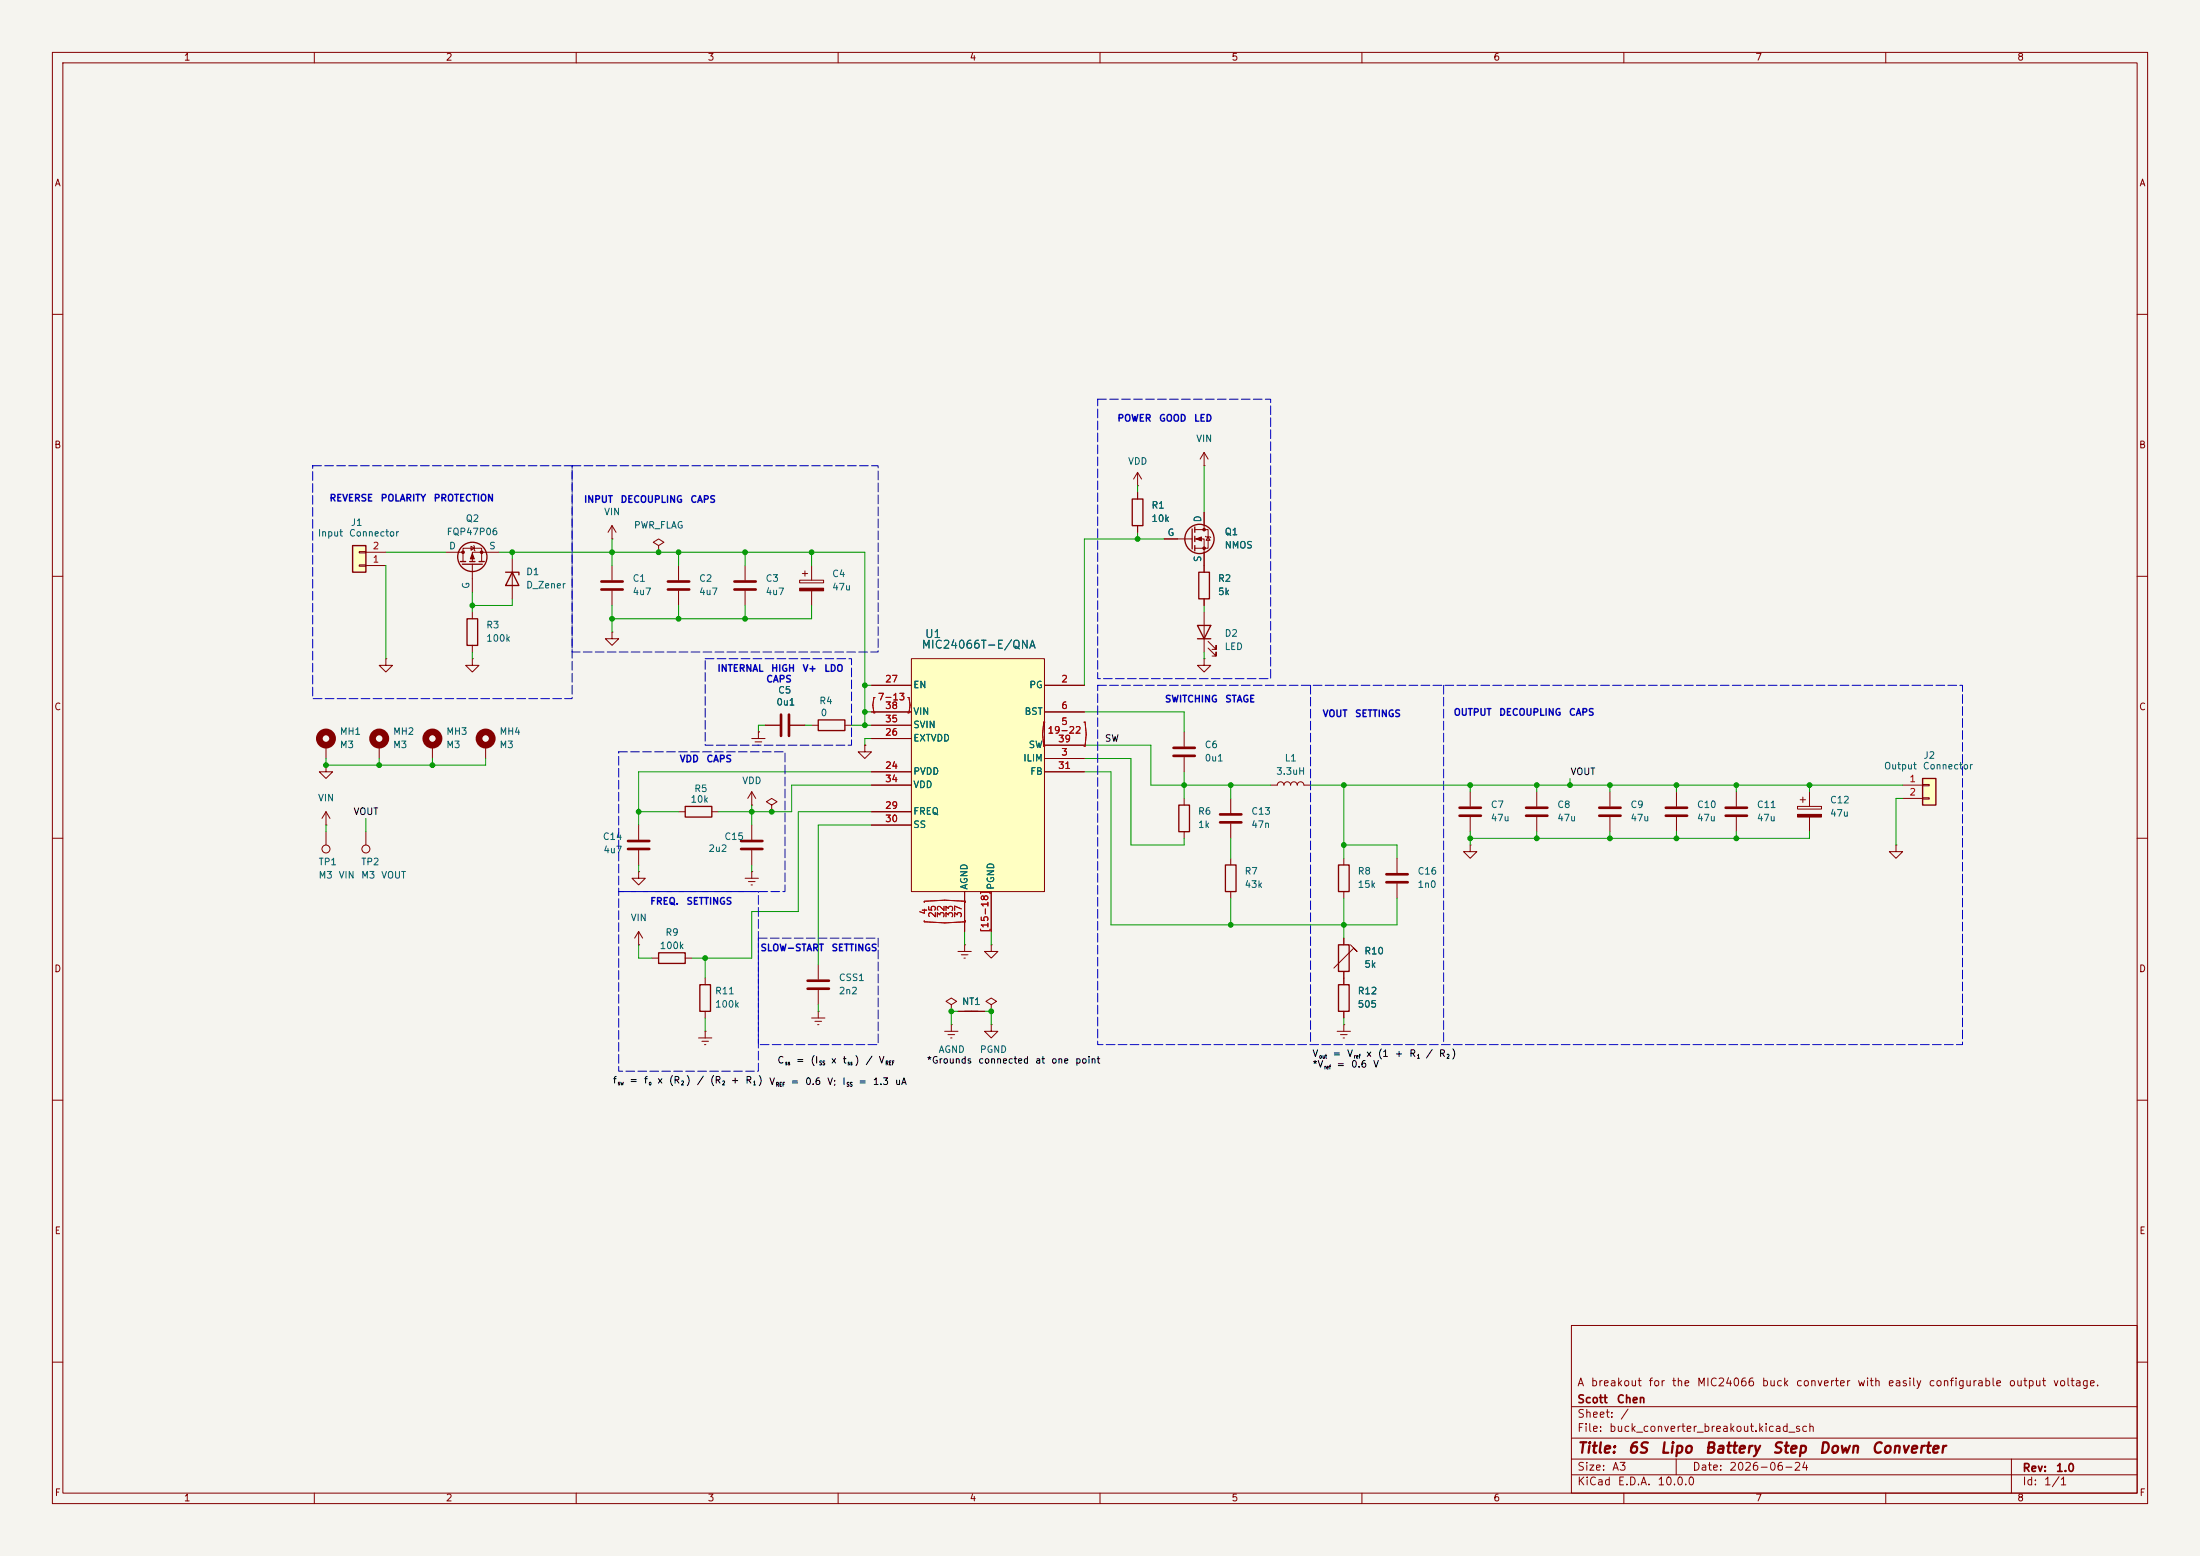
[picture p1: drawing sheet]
<svg xmlns="http://www.w3.org/2000/svg" width="420mm" height="297mm" viewBox="0 0 420 297" stroke-linecap="round" stroke-linejoin="round" font-family="sans-serif">
<path d="M0 0h420v297h-420z" fill="#f5f4ef" stroke="#f5f4ef" stroke-width=".19"/>
<g fill="none" stroke="#840000" stroke-width=".19">
<path d="M10 10h400v277h-400zM12 12h396v273h-396zM60 10v2M110 10v2M160 10v2M210 10v2M260 10v2M310 10v2M360 10v2M10 60h2M408 60h2M10 110h2"/>
<path d="M408 110h2M146 138.4h2.8M150.9 138.4h2.8M10 160h2M82.5 142.2v2.6M92.7 142.2v2.6M343.2 153.9h4.5v.5h-4.5zM343.7 152.7h1M344.2 152.1v1.1M345.4 151.1v2.8M345.4 156v2.8M408 160h2"/>
<path d="M189.2 180.3v1.3h1.3l-1.3 1.3-1.2-1.3h1.2M189.2 180.3h.1M10 210h2M408 210h2M300 253h108v32h-108zM10 260h2M300 278.5h108M300 274.5h108M300 268.5h108M320 278.5v3M384 278.5v6.5M408 260h2"/>
<path d="M60 285v2M110 285v2M160 285v2M210 285v2M260 285v2M300 281.5h108M310 285v2M360 285v2"/>
</g>
<g fill="none" stroke="#840000" stroke-width="1.3">
<circle cx="82.5" cy="141" r="1.27"/>
<circle cx="92.7" cy="141" r="1.27"/>
</g>
<path d="M343.2 155.4h4.5v.6h-4.5z" fill="#840000" stroke="#840000" stroke-width=".19"/>
<path d="M149.1 136.4v4.1M150.6 136.4v4.1" fill="none" stroke="#840000" stroke-width=".51"/>
<path d="M174 125.7h25.4v44.5h-25.4z" fill="#ffffc2"/>
<g fill="none" stroke="#840000" stroke-width=".19">
<path d="M166.4 130.8h7.6M166.4 135.9h7.6M166.4 138.4h7.6M174 125.7h25.4v44.5h-25.4zM199.4 130.8h7.6M199.4 135.9h7.6M62.2 146.1v1.2h-1.2l1.2 1.3 1.3-1.3h-1.3M62.2 146.1h.1M62.2 142.2v2.6M166.4 147.3h7.6M166.4 141h7.6M166.4 154.9h7.6"/>
<path d="M166.4 157.5h7.6M166.4 149.9h7.6M199.4 144.8h7.6M199.4 147.3h7.6M199.4 142.2h7.6M184.1 170.2v7.6M189.2 170.2v7.6M256.5 163.8v1.3M256.5 170.2v1.3M256.5 179.1v1.2M266.7 163.8v2.8M266.7 168.7v2.8"/>
<path d="M280.7 161.3v1.3h-1.3l1.3 1.2 1.2-1.2h-1.2M280.7 161.3h.1M255.3 196.9h2.5M255.9 197.5h1.3M256.4 198.1h.3M256.5 195.6h.1M256.5 185.4v2.6M256.5 193v1.3M256.5 195.6v1.3M257.8 180.3l1.3 1.3-.7-.6-3.8 3.8"/>
</g>
<path d="M167 133.1h-.2l-.2 1.5 .2 1.5h.2M173.3 133.1h.2l.2 1.5-.2 1.5h-.2M199.5 137.8h-.3l-.2 2.3 .2 2.3h.3M206.9 137.8h.3l.2 2.3-.2 2.3h-.3M176.4 172.2v-.2l4-.2 3.9 .2v.2M176.4 175.7v.2l4 .3 3.9-.3v-.2" fill="none" stroke="#a90000" stroke-width=".19"/>
<path d="M264.7 166.9h4M264.7 168.4h4" fill="none" stroke="#840000" stroke-width=".51"/>
<path d="M255.5 165.1h2.1v5.1h-2.1zM255.5 180.3h2.1v5.1h-2.1zM255.5 188h2.1v5h-2.1z" fill="none" stroke="#840000" stroke-width=".25"/>
<circle cx="62.2" cy="141" r="1.27" fill="none" stroke="#840000" stroke-width="1.3"/>
<path d="M367 148.6h2.6v5.1h-2.6z" fill="#ffffc2"/>
<path d="M367 148.6h2.6v5.1h-2.6z" fill="none" stroke="#840000" stroke-width=".25"/>
<g fill="none" stroke="#840000" stroke-width=".19">
<path d="M129.5 108v2.7M129.5 112.8v2.8M73.7 125.7v1.3h-1.3l1.3 1.3 1.2-1.3h-1.2M73.7 125.7h.1M144.8 139.7h.1M144.8 139.7v1.3M72.4 142.2v2.6M143.5 141h2.5M143.5 157.5v2.8M144.1 141.6h1.3M144.7 142.2h.2M320 151.1v2.8"/>
<path d="M320 156v2.8M331.5 151.1v2.8M331.5 156v2.8M363.2 149.9h3.8M363.2 152.4h3.8M367 149.7h1.3v.3h-1.3zM367 152.3h1.3v.2h-1.3zM121.9 166.4v1.2h1.3l-1.3 1.3-1.3-1.3h1.3M121.9 166.4h.1M143.5 162.3v2.8"/>
</g>
<path d="M127.5 111h4.1M127.5 112.5h4.1M318 154.2h4.1M318 155.7h4.1M329.4 154.2h4.1M329.4 155.7h4.1M141.5 160.5h4M141.5 162.1h4" fill="none" stroke="#840000" stroke-width=".51"/>
<circle cx="72.4" cy="141" r="1.27" fill="none" stroke="#840000" stroke-width="1.3"/>
<path d="M67.3 104.1h2.5v5.1h-2.5z" fill="#ffffc2"/>
<g fill="none" stroke="#840000" stroke-width=".25">
<path d="M216.2 95.3h2v5h-2zM67.3 104.1h2.5v5.1h-2.5zM87.9 107.2h1M88.3 107.7h3.8M89.2 118.1h2v5.1h-2zM89.7 107.2h1M91.4 107.2h1.1M96.5 109.2h2.6v.5M97.8 109.2l1.3 2.6h-2.6zM227.6 101v3.8M228.1 100.6v1M228.1 102.4v1"/>
<path d="M228.1 104.1v1.1M228.6 119.4h2.5l-1.2 2.5zM228.9 109.2h2v5.1h-2zM156.2 137.4h5.1v2h-5.1zM228.6 121.9h2.5M130.8 153.9h5.1v2.1h-5.1zM225 153.7h2.1v5.1h-2.1zM233.9 165.1h2.1v5.1h-2.1zM125.7 181.9h5.1v2h-5.1zM133.6 188h2v5h-2zM184.1 193h2.6"/>
<circle cx="90.2" cy="106.3" r="2.79"/>
<circle cx="229" cy="102.9" r="2.79"/>
</g>
<g fill="none" stroke="#840000" stroke-width=".19">
<path d="M217.2 92.7h.1M217.2 90.2l-.8 1.2M217.2 90.2l.7 1.2M217.2 90.2v2.5M217.2 94v1.3M229.9 88.9h.1M229.9 86.4l-.8 1.2M229.9 86.4l.7 1.2M229.9 86.4v2.5M229.9 97.8v3.3M68.6 107.8h1.2v.3h-1.2zM68.6 105.3h1.2v.2h-1.2z"/>
<path d="M69.8 108h3.9M69.8 105.4h3.9M85.1 105.4h3.3M88.4 107.2v-2.6h3.5v2.6M89.9 104.3l.7 .3-.7 .4zM90.2 107.7v5.3M90.2 116.8v1.3M90.4 104.1l.3 1.1M95.2 105.4h-5v1.8M97.8 106.7v7.6M116.8 102.9h.1M116.8 100.3l-.7 1.3"/>
<path d="M116.8 100.3l.8 1.3M116.8 100.3v2.6M116.8 108v2.7M116.8 112.8v2.8M125.7 104.1l1-.6-1-.6-1 .6 1 .6v1.3M125.7 105.4h.1M142.2 108v2.7M142.2 112.8v2.8M152.7 110.7h4.5v.6h-4.5zM153.2 109.5h1M153.7 109v1M154.9 108v2.7"/>
<path d="M154.9 112.8v2.8M217.2 100.3v1.3M222.2 102.9h5.4M228.1 101.1h2.5v3.5h-2.5M228.1 102.9h1.8v6.3M229.9 114.3v1.3M229.9 116.8v7.7M230.1 102.4l1 .2M230.6 102.5l.4 .6h-.7zM90.2 125.7v1.3h-1.3l1.3 1.3 1.2-1.3h-1.2M90.2 125.7h.1M90.2 123.2v1.3"/>
<path d="M116.8 120.7v1.2h1.3l-1.3 1.3-1.2-1.3h1.2M116.8 120.7h.1M144.8 139.7h.1M146 138.4h2.8M150.9 138.4h2.8M154.9 138.4h1.3M161.3 138.4h1.3M166.4 138.4h7.6M166.4 130.8h7.6M166.4 135.9h7.6M199.4 130.8h7.6M199.4 135.9h7.6"/>
<path d="M226.1 139.7v2.8M229.9 125.7v1.3h-1.3l1.3 1.3 1.2-1.3h-1.2M229.9 125.7h.1M230.6 123.7l1.6 1.5v-.7v.7h-.8M230.6 122.4l1.6 1.6v-.8v.8h-.8M62.2 157.5h.1M62.2 154.9v2.6M62.2 158.8v2.5M62.2 154.9l-.7 1.3M62.2 154.9l.8 1.3M69.8 158.8v2.5M121.9 157.5v2.8"/>
<path d="M129.5 154.9h1.3M135.9 154.9h1.3M143.5 153.7h.1M143.5 151.1v2.6M143.5 151.1l-.8 1.3M143.5 151.1l.8 1.3M147.3 153.7l1-.7-1-.6-1 .6 1 .7v1.2M147.3 154.9h.1M165.1 142.2v1.3h-1.3l1.3 1.3 1.3-1.3h-1.3M165.1 142.2h.1M166.4 154.9h7.6M166.4 149.9h7.6"/>
<path d="M166.4 147.3h7.6M166.4 141h7.6M166.4 157.5h7.6M199.4 144.8h7.6M199.4 147.3h7.6M199.4 142.2h7.6M226.1 144.5v2.8M226.1 152.4v1.3M226.1 158.8v1.2M234.9 152.4v2.8M234.9 157.2v2.8M242.6 149.9h1.2a.64 .64 0 0 1 .7-.7 .64 .64 0 0 1 .6 .7 .64 .64 0 0 1 .6-.7 .64 .64 0 0 1 .7 .7 .64 .64 0 0 1 .6-.7 .64 .64 0 0 1 .6 .7 .64 .64 0 0 1 .7-.7 .64 .64 0 0 1 .6 .7h1.3"/>
<path d="M280.7 151.1v2.8M280.7 156v2.8M293.4 151.1v2.8M293.4 156v2.8M307.3 151.1v2.8M307.3 156v2.8M121.9 177.8l-.7 1.3M121.9 177.8l.8 1.3M121.9 162.3v2.8M121.9 177.8v2.5M142.2 167.6h2.6M142.9 168.3h1.2"/>
<path d="M143.4 168.9h.2M143.5 166.4h.1M143.5 166.4v1.2M184.1 170.2v7.6M189.2 170.2v7.6M234.9 163.8v1.3M234.9 170.2v1.3M256.5 179.1v1.2M361.9 161.3v1.3h-1.2l1.2 1.2 1.3-1.2h-1.3M361.9 161.3h.1M121.9 180.3h.1M124.5 182.9h1.2"/>
<path d="M130.8 182.9h1.3M133.3 198.1h2.6M134 198.8h1.3M134.5 199.4h.2M134.6 196.9h.1M134.6 186.7v1.3M134.6 193v1.3M134.6 196.9v1.2M154.9 194.3h2.6M155.6 194.9h1.2M156.1 195.6h.2M156.2 193h.1"/>
<path d="M156.2 184.2v2.7M156.2 189v2.8M156.2 193v1.3M180.3 196.9h2.6M181 197.5h1.2M181.5 198.1h.2M181.6 195.6h.1M181.6 191.8l1-.7-1-.6-1 .6 1 .7v1.2M181.6 193h.1M181.6 195.6v1.3M182.9 193h5.1M182.9 181.6h2.5"/>
<path d="M183.5 182.2h1.3M184 182.9h.3M184.1 180.3h.1M184.1 180.3v1.3M189.2 195.6v1.3h1.3l-1.3 1.2-1.2-1.2h1.2M189.2 195.6h.1M189.2 191.8l1-.7-1-.6-1 .6 1 .7v1.2M189.2 193h.1M256.5 185.4v2.6M256.5 193v1.3"/>
<circle cx="62.2" cy="162.1" r=".76"/>
<circle cx="69.8" cy="162.1" r=".76"/>
</g>
<g fill="none" stroke="#840000" stroke-width=".51">
<path d="M114.8 111h4.1M114.8 112.5h4.1M140.2 111h4.1M140.2 112.5h4.1M224 142.7h4.1M224 144.3h4.1M232.9 155.4h4.1M232.9 157h4.1M278.6 154.2h4.1M278.6 155.7h4.1M291.3 154.2h4.1M291.3 155.7h4.1"/>
<path d="M305.3 154.2h4.1M305.3 155.7h4.1M119.9 160.5h4.1M119.9 162.1h4.1M154.2 187.2h4M154.2 188.7h4"/>
</g>
<g fill="#840000" stroke="#840000" stroke-width=".19">
<path d="M90.2 105.7l.4 1h-.8z"/>
<path d="M152.7 112.3h4.5v.5h-4.5z"/>
<path d="M228.3 102.9l1.1-.4v.8z"/>
<circle cx="88.4" cy="105.4" r=".25"/>
<circle cx="91.9" cy="105.4" r=".25"/>
<circle cx="229.9" cy="101.1" r=".25"/>
<circle cx="229.9" cy="104.6" r=".25"/>
</g>
<path d="M209.5 76.2h33.1v53.3h-33.1zM59.7 88.9h49.5v44.5h-49.5zM109.2 88.9h58.4v35.6h-58.4zM134.6 125.7h28v16.5h-28zM209.5 130.8h165.1v68.6h-165.1zM250.2 130.8v68.6M275.6 130.8v68.6M118.1 143.5h31.8v26.7h-31.8zM118.1 170.2h26.7v34.3h-26.7zM144.8 179.1h22.8v20.3h-22.8z" fill="none" stroke="#0000c2" stroke-width=".19" stroke-dasharray="1.7 .6"/>
<g fill="none" stroke="#009600" stroke-width=".19">
<path d="M217.2 92.7v1.3M229.9 88.9v8.9M73.7 105.4h11.4M73.7 108v17.7M90.2 113v3.8M95.2 105.4h69.9v33M97.8 114.3v1.3h-7.6M97.8 105.4v1.3M116.8 102.9v5.1M116.8 115.6v5.1M129.5 105.4v2.6M129.5 115.6v2.5"/>
<path d="M142.2 105.4v2.6M142.2 115.6v2.5M154.9 105.4v2.6M154.9 115.6v2.5h-38.1M217.2 101.6v1.3M222.2 102.9h-15.2v27.9M229.9 115.6v1.2M90.2 124.5v1.2M146 138.4h-1.2v1.3M153.7 138.4h1.2M162.6 138.4h3.8M165.1 135.9h1.3"/>
<path d="M165.1 130.8h1.3M207 135.9h19.1v3.8M229.9 124.5v1.2M62.2 144.8v1.3h30.5v-1.3M62.2 157.5v1.3M69.8 156.2v2.6M72.4 144.8v1.3M82.5 144.8v1.3M121.9 154.9h7.6M143.5 153.7v3.8M166.4 149.9h-15.3v5h-13.9M166.4 157.5h-10.2v26.7"/>
<path d="M166.4 154.9h-14v19.1h-8.9v8.9h-11.4M166.4 141h-1.3v1.2M166.4 147.3h-44.5v10.2M207 142.2h12.7v7.7h22.9M207 144.8h8.9v16.5h10.2v-1.3M207 147.3h5.1v29.2h54.6v-5M226.1 147.3v5.1M234.9 149.9v2.5M250.2 149.9h113M256.5 149.9v13.9M280.7 149.9v1.2M280.7 158.8v2.5"/>
<path d="M293.4 149.9v1.2M293.4 158.8v1.2M299.7 148.6v1.3M307.3 149.9v1.2M307.3 158.8v1.2M320 149.9v1.2M320 158.8v1.2M331.5 149.9v1.2M331.5 158.8v1.2M345.4 158.8v1.2h-64.7M345.4 149.9v1.2M363.2 152.4h-1.3v8.9"/>
<path d="M121.9 165.1v1.3M143.5 165.1v1.3M184.1 177.8v2.5M189.2 177.8v2.5M234.9 160v3.8M234.9 171.5v5M256.5 171.5v7.6M256.5 161.3h10.2v2.5M121.9 180.3v2.6h2.6M134.6 182.9v3.8M134.6 194.3v2.6M156.2 191.8v1.2"/>
<path d="M182.9 193h-1.3v2.6M188 193h1.2v2.6M256.5 194.3v1.3"/>
</g>
<path d="M167 133.1h-.2l-.2 1.5 .2 1.5h.2M173.3 133.1h.2l.2 1.5-.2 1.5h-.2M199.5 137.8h-.3l-.2 2.3 .2 2.3h.3M206.9 137.8h.3l.2 2.3-.2 2.3h-.3M176.4 172.2v-.2l4-.2 3.9 .2v.2M176.4 175.7v.2l4 .3 3.9-.3v-.2" fill="none" stroke="#a90000" stroke-width=".19"/>
<g fill="#009600" stroke="#009600" stroke-width=".19">
<circle cx="82.5" cy="146.1" r=".46"/>
<circle cx="62.2" cy="146.1" r=".46"/>
<circle cx="116.8" cy="105.4" r=".46"/>
<circle cx="97.8" cy="105.4" r=".46"/>
<circle cx="72.4" cy="146.1" r=".46"/>
<circle cx="90.2" cy="115.6" r=".46"/>
<circle cx="234.9" cy="176.5" r=".46"/>
<circle cx="181.6" cy="193" r=".46"/>
<circle cx="189.2" cy="193" r=".46"/>
<circle cx="256.5" cy="176.5" r=".46"/>
<circle cx="280.7" cy="149.9" r=".46"/>
<circle cx="299.7" cy="149.9" r=".46"/>
<circle cx="293.4" cy="149.9" r=".46"/>
<circle cx="331.5" cy="160" r=".46"/>
<circle cx="320" cy="160" r=".46"/>
<circle cx="345.4" cy="149.9" r=".46"/>
<circle cx="320" cy="149.9" r=".46"/>
<circle cx="331.5" cy="149.9" r=".46"/>
<circle cx="280.7" cy="160" r=".46"/>
<circle cx="293.4" cy="160" r=".46"/>
<circle cx="307.3" cy="160" r=".46"/>
<circle cx="307.3" cy="149.9" r=".46"/>
<circle cx="165.1" cy="130.8" r=".46"/>
<circle cx="165.1" cy="135.9" r=".46"/>
<circle cx="165.1" cy="138.4" r=".46"/>
<circle cx="147.3" cy="154.9" r=".46"/>
<circle cx="134.6" cy="182.9" r=".46"/>
<circle cx="143.5" cy="154.9" r=".46"/>
<circle cx="121.9" cy="154.9" r=".46"/>
<circle cx="256.5" cy="149.9" r=".46"/>
<circle cx="256.5" cy="161.3" r=".46"/>
<circle cx="234.9" cy="149.9" r=".46"/>
<circle cx="226.1" cy="149.9" r=".46"/>
<circle cx="217.2" cy="102.9" r=".46"/>
<circle cx="129.5" cy="118.1" r=".46"/>
<circle cx="142.2" cy="118.1" r=".46"/>
<circle cx="154.9" cy="105.4" r=".46"/>
<circle cx="129.5" cy="105.4" r=".46"/>
<circle cx="142.2" cy="105.4" r=".46"/>
<circle cx="116.8" cy="118.1" r=".46"/>
<circle cx="125.7" cy="105.4" r=".46"/>
</g>
<g font-size="2" fill="#840000">
<text x="301" y="277.9">Title:</text>
<text x="310.6" y="277.9">6S</text>
<text x="316.8" y="277.9">Lipo</text>
<text x="325.3" y="277.9">Battery</text>
<text x="338.2" y="277.9">Step</text>
<text x="347.1" y="277.9">Down</text>
<text x="357.1" y="277.9">Converter</text>
</g>
<g font-size="1.5" fill="#006464">
<text x="175.8" y="124.2">MIC24066T-E/QNA</text>
<text x="176.5" y="122.1">U1</text>
</g>
<g font-size="1.5" fill="#840000">
<text x="301" y="268.2">Scott</text>
<text x="301" y="265">A</text>
<text x="303.6" y="265">breakout</text>
<text x="308.5" y="268.2">Chen</text>
<text x="314.6" y="265">for</text>
<text x="319" y="265">the</text>
<text x="323.8" y="265">MIC24066</text>
<text x="336.2" y="265">buck</text>
<text x="342.7" y="265">converter</text>
<text x="354.4" y="265">with</text>
<text x="360.2" y="265">easily</text>
<text x="368" y="265">configurable</text>
<text x="383.3" y="265">output</text>
<text x="391.8" y="265">voltage.</text>
<text x="301" y="273.7">File:</text>
<text x="301" y="271">Sheet:</text>
<text x="307.1" y="273.7">buck_converter_breakout.kicad_sch</text>
<text x="309.2" y="271">/</text>
<text x="301" y="281.1">Size:</text>
<text x="307.6" y="281.1">A3</text>
<text x="323" y="281.1">Date:</text>
<text x="330" y="281.1">2026-06-24</text>
<text x="386" y="281.3">Rev:</text>
<text x="392.4" y="281.3">1.0</text>
<text x="301" y="283.9">KiCad</text>
<text x="308.7" y="283.9">E.D.A.</text>
<text x="316.3" y="283.9">10.0.0</text>
<text x="386" y="283.9">Id:</text>
<text x="390.1" y="283.9">1/1</text>
</g>
<g font-size="1.3" fill="#840000">
<text x="35" y="11.9">1</text>
<text x="85" y="11.9">2</text>
<text x="135" y="11.9">3</text>
<text x="185" y="11.9">4</text>
<text x="235" y="11.9">5</text>
<text x="285" y="11.9">6</text>
<text x="335" y="11.9">7</text>
<text x="385" y="11.9">8</text>
<text x="10.3" y="35.9">A</text>
<text x="408.3" y="35.9">A</text>
<text x="10.3" y="85.9">B</text>
<text x="408.2" y="85.9">B</text>
<text x="10.3" y="135.9">C</text>
<text x="408.2" y="135.9">C</text>
<text x="10.3" y="185.9">D</text>
<text x="408.2" y="185.9">D</text>
<text x="10.3" y="235.9">E</text>
<text x="408.3" y="235.9">E</text>
<text x="10.3" y="285.9">F</text>
<text x="35" y="286.9">1</text>
<text x="85" y="286.9">2</text>
<text x="135" y="286.9">3</text>
<text x="185" y="286.9">4</text>
<text x="235" y="286.9">5</text>
<text x="285" y="286.9">6</text>
<text x="335" y="286.9">7</text>
<text x="385" y="286.9">8</text>
<text x="408.3" y="285.9">F</text>
</g>
<g font-size="1.3" fill="#0000c2">
<text x="213.2" y="80.8">POWER</text>
<text x="221.2" y="80.8">GOOD</text>
<text x="227.8" y="80.8">LED</text>
<text x="62.8" y="96">REVERSE</text>
<text x="72.6" y="96">POLARITY</text>
<text x="82.7" y="96">PROTECTION</text>
<text x="111.4" y="96.3">INPUT</text>
<text x="118.4" y="96.3">DECOUPLING</text>
<text x="131.7" y="96.3">CAPS</text>
<text x="136.9" y="128.5">INTERNAL</text>
<text x="146.2" y="130.6">CAPS</text>
<text x="147.1" y="128.5">HIGH</text>
<text x="153.1" y="128.5">V+</text>
<text x="157.3" y="128.5">LDO</text>
<text x="222.3" y="134.4">SWITCHING</text>
<text x="233.8" y="134.4">STAGE</text>
<text x="252.4" y="137.2">VOUT</text>
<text x="258.6" y="137.2">SETTINGS</text>
<text x="277.4" y="136.9">OUTPUT</text>
<text x="286.1" y="136.9">DECOUPLING</text>
<text x="299.4" y="136.9">CAPS</text>
<text x="129.6" y="145.8">VDD</text>
<text x="134.8" y="145.8">CAPS</text>
<text x="124" y="173">FREQ.</text>
<text x="130.9" y="173">SETTINGS</text>
<text x="145.1" y="181.9">SLOW-START</text>
<text x="158.6" y="181.9">SETTINGS</text>
</g>
<g font-size="1.3" fill="#006464">
<text x="215.3" y="89">VDD</text>
<text x="228.3" y="84.7">VIN</text>
<text x="66.9" y="100.7">J1</text>
<text x="88.8" y="99.9">Q2</text>
<text x="115.2" y="98.7">VIN</text>
<text x="120.9" y="101.2">PWR_FLAG</text>
<text x="219.7" y="97.4">R1</text>
<text x="219.7" y="99.9">10k</text>
<text x="229.6" y="99.8" transform="rotate(-90 229.6 99.8)">D</text>
<text x="60.6" y="102.7">Input</text>
<text x="66.5" y="102.7">Connector</text>
<text x="85.2" y="102.5">FQP47P06</text>
<text x="85.6" y="105.2">D</text>
<text x="93.3" y="105.2">S</text>
<text x="222.8" y="102.6">G</text>
<text x="229.6" y="107.4" transform="rotate(-90 229.6 107.4)">S</text>
<text x="233.7" y="105">NMOS</text>
<text x="233.7" y="102.5">Q1</text>
<text x="89.9" y="112.5" transform="rotate(-90 89.9 112.5)">G</text>
<text x="100.3" y="110.1">D1</text>
<text x="100.3" y="112.6">D_Zener</text>
<text x="120.7" y="111.4">C1</text>
<text x="120.7" y="113.9">4u7</text>
<text x="133.4" y="111.4">C2</text>
<text x="133.4" y="113.9">4u7</text>
<text x="146.1" y="111.4">C3</text>
<text x="146.1" y="113.9">4u7</text>
<text x="158.8" y="110.5">C4</text>
<text x="158.8" y="113">47u</text>
<text x="232.4" y="111.4">R2</text>
<text x="232.4" y="113.9">5k</text>
<text x="92.7" y="120.2">R3</text>
<text x="92.7" y="122.8">100k</text>
<text x="233.7" y="121.8">D2</text>
<text x="233.7" y="124.4">LED</text>
<text x="174.2" y="131.7">EN</text>
<text x="196.4" y="131.7">PG</text>
<text x="148.1" y="135">0u1</text>
<text x="148.4" y="132.7">C5</text>
<text x="156.3" y="134.7">R4</text>
<text x="156.6" y="137">0</text>
<text x="174.2" y="136.8">VIN</text>
<text x="195.5" y="136.8">BST</text>
<text x="64.8" y="143.1">M3</text>
<text x="64.8" y="140.6">MH1</text>
<text x="74.9" y="143.1">M3</text>
<text x="74.9" y="140.6">MH2</text>
<text x="85.1" y="143.1">M3</text>
<text x="85.1" y="140.6">MH3</text>
<text x="95.3" y="143.1">M3</text>
<text x="95.3" y="140.6">MH4</text>
<text x="174.2" y="141.8">EXTVDD</text>
<text x="174.2" y="139.3">SVIN</text>
<text x="196.3" y="143.1">SW</text>
<text x="229.9" y="143.1">C6</text>
<text x="141.6" y="150">VDD</text>
<text x="174.2" y="148.2">PVDD</text>
<text x="195.2" y="145.6">ILIM</text>
<text x="196.6" y="148.2">FB</text>
<text x="229.9" y="145.6">0u1</text>
<text x="243.5" y="148.2">3.3uH</text>
<text x="245.2" y="145.6">L1</text>
<text x="359.6" y="147.2">Output</text>
<text x="367" y="147.2">Connector</text>
<text x="367.1" y="145.1">J2</text>
<text x="60.6" y="153.3">VIN</text>
<text x="131.7" y="153.5">10k</text>
<text x="132.4" y="151.5">R5</text>
<text x="174.2" y="155.8">FREQ</text>
<text x="174.2" y="150.7">VDD</text>
<text x="228.6" y="155.8">R6</text>
<text x="238.8" y="155.8">C13</text>
<text x="284.5" y="154.5">C7</text>
<text x="297.2" y="154.5">C8</text>
<text x="311.2" y="154.5">C9</text>
<text x="323.9" y="154.5">C10</text>
<text x="335.3" y="154.5">C11</text>
<text x="349.3" y="153.6">C12</text>
<text x="115" y="160.6">C14</text>
<text x="138.2" y="160.6">C15</text>
<text x="174.2" y="158.3">SS</text>
<text x="228.6" y="158.3">1k</text>
<text x="238.8" y="158.3">47n</text>
<text x="284.5" y="157.1">47u</text>
<text x="297.2" y="157.1">47u</text>
<text x="311.2" y="157.1">47u</text>
<text x="323.9" y="157.1">47u</text>
<text x="335.3" y="157.1">47u</text>
<text x="349.3" y="156.2">47u</text>
<text x="60.7" y="165.5">TP1</text>
<text x="60.7" y="168">M3</text>
<text x="64.5" y="168">VIN</text>
<text x="68.8" y="165.5">TP2</text>
<text x="68.8" y="168">M3</text>
<text x="72.7" y="168">VOUT</text>
<text x="115.1" y="163.2">4u7</text>
<text x="135.1" y="162.9">2u2</text>
<text x="237.5" y="167.2">R7</text>
<text x="259.1" y="167.2">R8</text>
<text x="270.5" y="167.2">C16</text>
<text x="185" y="169.9" transform="rotate(-90 185 169.9)">AGND</text>
<text x="190.1" y="169.9" transform="rotate(-90 190.1 169.9)">PGND</text>
<text x="237.5" y="169.8">43k</text>
<text x="259.1" y="169.8">15k</text>
<text x="270.5" y="169.8">1n0</text>
<text x="120.3" y="176.1">VIN</text>
<text x="126.9" y="178.9">R9</text>
<text x="125.8" y="181.5">100k</text>
<text x="260.4" y="182.5">R10</text>
<text x="260.4" y="185">5k</text>
<text x="136.4" y="190.1">R11</text>
<text x="160" y="187.6">CSS1</text>
<text x="160" y="190.1">2n2</text>
<text x="259.1" y="190.1">R12</text>
<text x="136.4" y="192.6">100k</text>
<text x="183.6" y="192.1">NT1</text>
<text x="259.1" y="192.6">505</text>
<text x="179.1" y="201.3">AGND</text>
<text x="187" y="201.3">PGND</text>
</g>
<g font-size="1.3" fill="#a90000">
<text x="71" y="107.7">1</text>
<text x="71" y="105.2">2</text>
<text x="168.9" y="130.6">27</text>
<text x="202.5" y="130.6">2</text>
<text x="167.5" y="134">7-13</text>
<text x="168.9" y="135.6">38</text>
<text x="202.5" y="135.6">6</text>
<text x="168.9" y="140.7">26</text>
<text x="168.9" y="138.2">35</text>
<text x="199.9" y="140.3">19-22</text>
<text x="201.9" y="142">39</text>
<text x="202.5" y="138.7">5</text>
<text x="168.9" y="147.1">24</text>
<text x="168.9" y="149.6">34</text>
<text x="201.9" y="147.1">31</text>
<text x="202.5" y="144.5">3</text>
<text x="364.4" y="149.6">1</text>
<text x="168.9" y="154.7">29</text>
<text x="364.4" y="152.1">2</text>
<text x="168.9" y="157.2">30</text>
<text x="177.3" y="174.7" transform="rotate(-90 177.3 174.7)">4</text>
<text x="178.9" y="175.3" transform="rotate(-90 178.9 175.3)">25</text>
<text x="180.6" y="175.3" transform="rotate(-90 180.6 175.3)">32</text>
<text x="182.2" y="175.3" transform="rotate(-90 182.2 175.3)">33</text>
<text x="183.9" y="175.3" transform="rotate(-90 183.9 175.3)">37</text>
<text x="189" y="178.1" transform="rotate(-90 189 178.1)">[15-18]</text>
</g>
<g font-size="1.3" fill="#0f0f0f">
<text x="210.8" y="141.9">SW</text>
<text x="299.7" y="148.2">VOUT</text>
<text x="67.4" y="155.9">VOUT</text>
</g>
<g font-size="1.3">
<text x="148.3" y="203.3">C</text>
<text x="151.9" y="203.3">=</text>
<text x="154.6" y="203.3">(I</text>
<text x="158.5" y="203.3">x</text>
<text x="160.8" y="203.3">t</text>
<text x="163.1" y="203.3">)</text>
<text x="165.1" y="203.3">/</text>
<text x="167.6" y="203.3">V</text>
<text x="176.8" y="203.3">*Grounds</text>
<text x="186.7" y="203.3">connected</text>
<text x="197.5" y="203.3">at</text>
<text x="200.6" y="203.3">one</text>
<text x="205.2" y="203.3">point</text>
<text x="250.4" y="202">V</text>
<text x="254.3" y="202">=</text>
<text x="257.1" y="202">V</text>
<text x="260.7" y="202">x</text>
<text x="262.9" y="202">(1</text>
<text x="266.2" y="202">+</text>
<text x="268.9" y="202">R</text>
<text x="272.1" y="202">/</text>
<text x="274.6" y="202">R</text>
<text x="277" y="202">)</text>
<text x="116.9" y="207.1">f</text>
<text x="120.1" y="207.1">=</text>
<text x="122.8" y="207.1">f</text>
<text x="125.4" y="207.1">x</text>
<text x="127.6" y="207.1">(R</text>
<text x="130.9" y="207.1">)</text>
<text x="132.9" y="207.1">/</text>
<text x="135.4" y="207.1">(R</text>
<text x="139.4" y="207.1">+</text>
<text x="142.2" y="207.1">R</text>
<text x="144.6" y="207.1">)</text>
<text x="146.7" y="207.4">V</text>
<text x="150.8" y="207.4">=</text>
<text x="153.6" y="207.4">0.6</text>
<text x="157.8" y="207.4">V;</text>
<text x="160.7" y="207.4">I</text>
<text x="163.8" y="207.4">=</text>
<text x="166.5" y="207.4">1.3</text>
<text x="170.8" y="207.4">uA</text>
<text x="250.4" y="204.1">*V</text>
<text x="255.1" y="204.1">=</text>
<text x="257.8" y="204.1">0.6</text>
<text x="262" y="204.1">V</text>
</g>
<g font-size=".8">
<text x="149.8" y="203.5">ss</text>
<text x="156.3" y="203.5">SS</text>
<text x="161.7" y="203.5">ss</text>
<text x="169" y="203.5">REF</text>
<text x="251.8" y="202.2">out</text>
<text x="258.4" y="202.2">ref</text>
<text x="270.4" y="202.2">1</text>
<text x="276.1" y="202.2">2</text>
<text x="117.8" y="207.3">sw</text>
<text x="123.8" y="207.3">o</text>
<text x="129.9" y="207.3">2</text>
<text x="137.8" y="207.3">2</text>
<text x="143.7" y="207.3">1</text>
<text x="148.1" y="207.6">REF</text>
<text x="161.5" y="207.6">SS</text>
<text x="252.7" y="204.3">ref</text>
</g>
</svg>
